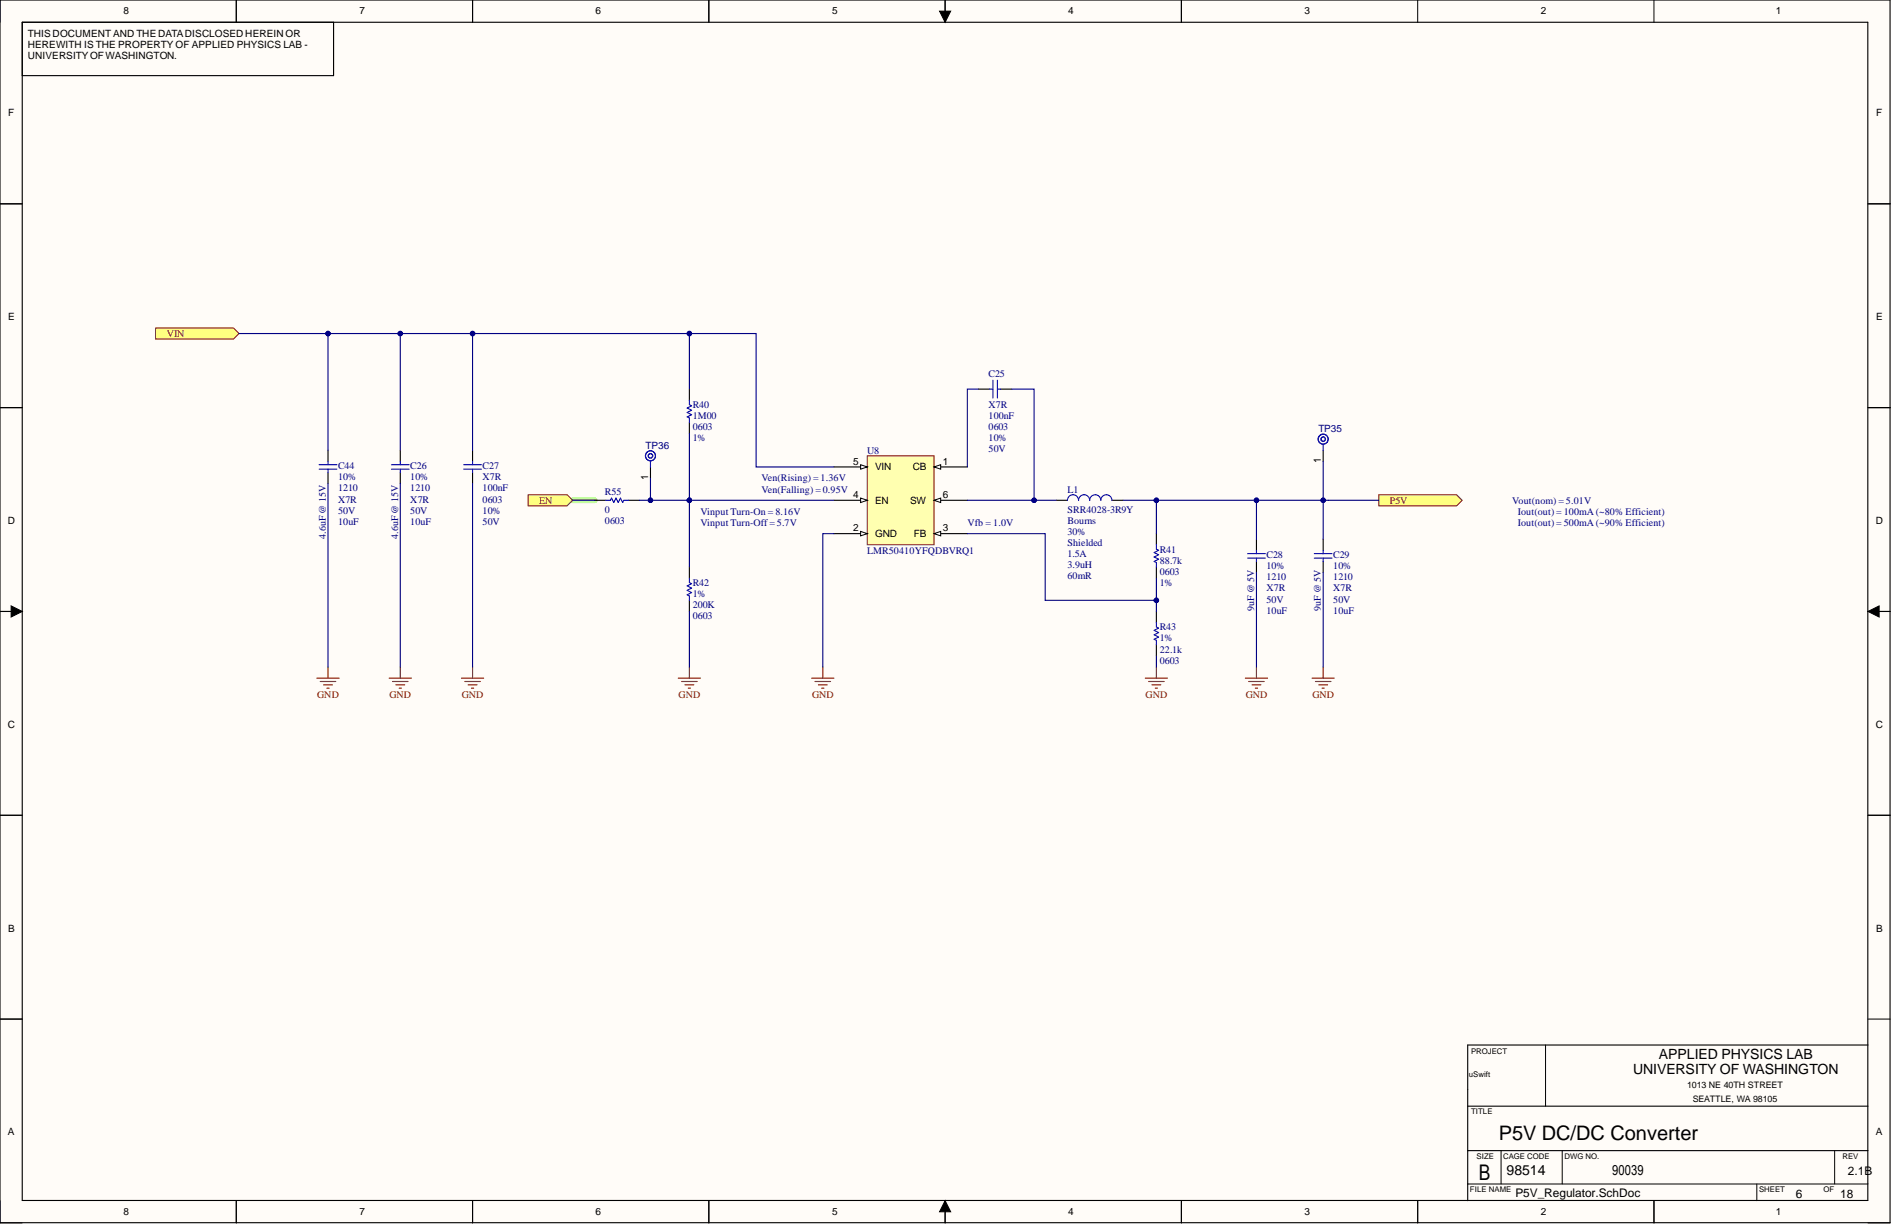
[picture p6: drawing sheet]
<svg xmlns="http://www.w3.org/2000/svg" width="431mm" height="279mm" viewBox="0 0 431 279" stroke-linecap="round" stroke-linejoin="round" font-family="sans-serif">
<g fill="#fffcf8">
<path d="M0 0h430.6v278.5h-430.6z" fill-rule="evenodd"/>
<path d="M5.1 5.1h420.4v268.3h-420.4z" fill-rule="evenodd"/>
</g>
<g fill="none" stroke="#000" stroke-width=".23">
<path d="M0 0v5.1M53.8 0v5.1M107.6 0v5.1M161.5 0v5.1M214 2.5h2.6l-1.3 2.6zM215.3 0v5.1M269.1 0v5.1M322.9 0v5.1M376.8 0v5.1M0 46.4h5.1M425.5 46.4h5.1M0 92.8h5.1"/>
<path d="M425.5 92.8h5.1M0 139.2h5.1M2.5 138l2.6 1.2-2.6 1.3zM425.5 139.2l2.6-1.2v2.5zM425.5 139.2h5.1M0 185.6h5.1M425.5 185.6h5.1M0 232.1h5.1M352.1 238v13.9M425.5 232.1h5.1M0 273.4v5.1h5.1M53.8 273.4v5.1"/>
<path d="M107.6 273.4v5.1M161.5 273.4v5.1M215.3 273.4l1.3 2.5h-2.6zM215.3 273.4v5.1M269.1 273.4v5.1M322.9 273.4v5.1M334.3 269.6h91.2M341.9 262v7.6M355.9 262v7.6M376.8 273.4v5.1M400.2 269.6v3.8M417.9 262v7.6"/>
<path d="M425.5 278.5h5.1"/>
</g>
<path d="M130.4 113.9h5.1" fill="none" stroke="#6eff6e" stroke-width="1.3"/>
<path d="M214 2.5h2.6l-1.3 2.6zM2.5 138l2.6 1.2-2.6 1.3zM425.5 139.2l2.6-1.2v2.5zM215.3 273.4l1.3 2.5h-2.6z" fill="#000"/>
<g fill="none" stroke="#000" stroke-width=".25">
<path d="M0 0h430.5v278.4h-430.5zM5.1 5.1h420.4v268.3h-420.4zM53.8 0v5.1M76 5.1v12.1h-70.9M107.6 0v5.1M161.5 0v5.1M215.3 0v5.1M269.1 0v5.1M0 46.4h5.1M425.5 46.4h5.1M0 92.8h5.1M425.5 92.8h5.1"/>
<path d="M0 139.2h5.1M425.5 139.2h5.1M0 185.6h5.1M425.5 185.6h5.1M0 232.1h5.1M425.5 238h-91.2v35.4M334.3 251.9h91.2M53.8 273.4v5.1M107.6 273.4v5.1M161.5 273.4v5.1M215.3 273.4v5.1M269.1 273.4v5.1"/>
<path d="M322.9 273.4v5.1M334.3 262h91.2M376.8 273.4v5.1"/>
</g>
<path d="M35.5 74.7h17.7l1.3 1.3-1.3 1.2h-17.7z" fill-rule="evenodd" fill="#ffff80"/>
<path d="M35.5 74.7h17.7l1.3 1.3-1.3 1.2h-17.7z" fill="none" stroke="#800000" stroke-width=".23"/>
<path d="M314.1 112.7h17.7l1.3 1.2-1.3 1.3h-17.7z" fill-rule="evenodd" fill="#ffff80"/>
<path d="M314.1 112.7h17.7l1.3 1.2-1.3 1.3h-17.7z" fill="none" stroke="#800000" stroke-width=".23"/>
<path d="M197.6 103.8h15.2v20.2h-15.2z" fill-rule="evenodd" fill="#ffffb0"/>
<path d="M197.6 103.8h15.2v20.2h-15.2z" fill="none" stroke="#800000" stroke-width=".23"/>
<path d="M212.8 106.3h7.6" fill="none" stroke="#000" stroke-width=".25"/>
<path d="M212.8 106.3l1.5-.5v1z" fill="#f8fcff"/>
<path d="M212.8 106.3l1.5-.5v1z" fill="none" stroke="#000" stroke-width=".23"/>
<path d="M190 121.5h7.6" fill="none" stroke="#000" stroke-width=".25"/>
<path d="M196 121l1.6 .5-1.6 .5z" fill="#f8fcff"/>
<path d="M196 121l1.6 .5-1.6 .5z" fill="none" stroke="#000" stroke-width=".23"/>
<path d="M212.8 121.5h7.6" fill="none" stroke="#000" stroke-width=".25"/>
<path d="M212.8 121.5l1.5-.5v1z" fill="#f8fcff"/>
<path d="M212.8 121.5l1.5-.5v1z" fill="none" stroke="#000" stroke-width=".23"/>
<path d="M190 113.9h7.6" fill="none" stroke="#000" stroke-width=".25"/>
<path d="M196 113.4l1.6 .5-1.6 .5z" fill="#f8fcff"/>
<path d="M196 113.4l1.6 .5-1.6 .5z" fill="none" stroke="#000" stroke-width=".23"/>
<path d="M190 106.3h7.6" fill="none" stroke="#000" stroke-width=".25"/>
<path d="M196 105.8l1.6 .5-1.6 .5z" fill="#f8fcff"/>
<path d="M196 105.8l1.6 .5-1.6 .5z" fill="none" stroke="#000" stroke-width=".23"/>
<path d="M212.8 113.9h7.6" fill="none" stroke="#000" stroke-width=".25"/>
<path d="M212.8 113.9l1.5-.5v1z" fill="#f8fcff"/>
<path d="M212.8 113.9l1.5-.5v1z" fill="none" stroke="#000" stroke-width=".23"/>
<g fill="none" stroke="#000" stroke-width=".25">
<path d="M157 88.6v2.5M157 96.2v2.5M222.9 88.6h2.5M228 88.6h2.5M91.2 102.5v2.6M91.2 107.6v2.5M107.6 102.5v2.6M107.6 107.6v2.5M240.6 113.9h2.6M253.3 113.9h2.5M157 129.1v2.5M157 136.7v2.5"/>
<path d="M286.2 122.8v2.5M286.2 127.8v2.6M301.4 122.8v2.5M301.4 127.8v2.6"/>
</g>
<g fill="none" stroke="#00f" stroke-width=".25">
<path d="M157 91.1v1.1l.5 .2-1 .5 1 .5-1 .5 1 .5-1 .5 .5 .3v1M225.4 88.6h.8M226.2 86.6v4M227.2 86.6v4M227.2 88.6h.8M89.2 105.8h4M89.2 106.8h4M91.2 105.1v.7M91.2 106.8v.8M105.6 105.8h4.1M105.6 106.8h4.1M107.6 105.1v.7"/>
<path d="M107.6 106.8v.8M243.2 113.9a1.27 1.27 0 0 1 1.2-1.2 1.27 1.27 0 0 1 1.3 1.2 1.27 1.27 0 0 1 1.3-1.2 1.27 1.27 0 0 1 1.2 1.2 1.27 1.27 0 0 1 1.3-1.2 1.27 1.27 0 0 1 1.3 1.2 1.27 1.27 0 0 1 1.2-1.2 1.27 1.27 0 0 1 1.3 1.2M157 131.6v1.1l.5 .2-1 .5 1 .5-1 .5 1 .5-1 .5 .5 .3v1M284.2 126.1h4M284.2 127.1h4M286.2 125.3v.8M286.2 127.1v.7M299.4 126.1h4M299.4 127.1h4M301.4 125.3v.8M301.4 127.1v.7"/>
</g>
<g fill="none" stroke="#800000" stroke-width=".25">
<path d="M88.7 154.4h5M89.4 155.2h3.6M90.2 155.9h2M90.9 156.7h.5M91.2 151.9v2.5M105.1 154.4h5.1M105.9 155.2h3.5M106.6 155.9h2.1M107.4 156.7h.5M107.6 151.9v2.5M154.5 154.4h5.1M155.3 155.2h3.5"/>
<path d="M156 155.9h2.1M156.8 156.7h.5M157 151.9v2.5M184.9 154.4h5.1M185.7 155.2h3.5M186.4 155.9h2M187.2 156.7h.5M187.4 151.9v2.5M260.9 154.4h5.1M261.6 155.2h3.6M262.4 155.9h2M263.2 156.7h.5"/>
<path d="M263.4 151.9v2.5M283.7 154.4h5M284.4 155.2h3.6M285.2 155.9h2M286 156.7h.5M286.2 151.9v2.5M298.9 154.4h5M299.6 155.2h3.6M300.4 155.9h2M301.2 156.7h.5M301.4 151.9v2.5"/>
</g>
<path d="M120.3 112.7h8.9l1.2 1.2-1.2 1.3h-8.9z" fill-rule="evenodd" fill="#ffff80"/>
<path d="M120.3 112.7h8.9l1.2 1.2-1.2 1.3h-8.9z" fill="none" stroke="#800000" stroke-width=".23"/>
<path d="M74.7 102.5v2.6M74.7 107.6v2.5M135.5 113.9h2.5M143.1 113.9h2.5M148.2 106.3v2.6M263.4 121.5v2.5M263.4 129.1v2.5M263.4 139.2v2.6M263.4 146.8v2.6" fill="none" stroke="#000" stroke-width=".25"/>
<g fill="none" stroke="#00f" stroke-width=".25">
<path d="M72.7 105.8h4M72.7 106.8h4M74.7 105.1v.7M74.7 106.8v.8M138 113.9h1.1l.2-.5 .5 1 .5-1 .5 1 .5-1 .5 1 .3-.5h1M148.2 105.1v1.2M263.4 124v1.1l.5 .2-1 .5 1 .5-1 .5 1 .5-1 .5 .5 .3v1M263.4 141.8v1l.5 .2-1 .5 1 .5-1 .6 1 .5-1 .5 .5 .2v1"/>
<circle cx="148.2" cy="103.8" r=".51"/>
<circle cx="148.2" cy="103.8" r="1.14"/>
</g>
<path d="M72.2 154.4h5.1M72.9 155.2h3.6M73.7 155.9h2M74.5 156.7h.5M74.7 151.9v2.5" fill="none" stroke="#800000" stroke-width=".25"/>
<path d="M107.6 76v26.5M91.2 110.1v41.8M107.6 110.1v41.8M190 121.5h-2.6v30.4" fill="none" stroke="#000080" stroke-width=".25"/>
<circle cx="107.6" cy="76" r=".51" fill="#000080"/>
<circle cx="107.6" cy="76" r=".51" fill="none" stroke="#000080" stroke-width=".23"/>
<path d="M222.9 88.6h-2.5v17.7M286.2 113.9v8.9M286.2 130.4v21.5M301.4 130.4v21.5M263.4 149.4v2.5" fill="none" stroke="#000080" stroke-width=".25"/>
<circle cx="286.2" cy="113.9" r=".51" fill="#000080"/>
<circle cx="286.2" cy="113.9" r=".51" fill="none" stroke="#000080" stroke-width=".23"/>
<path d="M220.4 121.5h17.7v15.2h25.3v-5.1" fill="none" stroke="#000080" stroke-width=".25"/>
<circle cx="263.4" cy="136.7" r=".51" fill="#000080"/>
<circle cx="263.4" cy="136.7" r=".51" fill="none" stroke="#000080" stroke-width=".23"/>
<path d="M263.4 113.9v7.6" fill="none" stroke="#000080" stroke-width=".25"/>
<circle cx="263.4" cy="113.9" r=".51" fill="#000080"/>
<circle cx="263.4" cy="113.9" r=".51" fill="none" stroke="#000080" stroke-width=".23"/>
<path d="M263.4 136.7v2.5" fill="none" stroke="#000080" stroke-width=".25"/>
<circle cx="263.4" cy="136.7" r=".51" fill="#000080"/>
<circle cx="263.4" cy="136.7" r=".51" fill="none" stroke="#000080" stroke-width=".23"/>
<path d="M91.2 76v26.5" fill="none" stroke="#000080" stroke-width=".25"/>
<circle cx="91.2" cy="76" r=".51" fill="#000080"/>
<circle cx="91.2" cy="76" r=".51" fill="none" stroke="#000080" stroke-width=".23"/>
<path d="M255.8 113.9h45.6v8.9" fill="none" stroke="#000080" stroke-width=".25"/>
<circle cx="263.4" cy="113.9" r=".51" fill="#000080"/>
<circle cx="263.4" cy="113.9" r=".51" fill="none" stroke="#000080" stroke-width=".23"/>
<circle cx="286.2" cy="113.9" r=".51" fill="#000080"/>
<circle cx="286.2" cy="113.9" r=".51" fill="none" stroke="#000080" stroke-width=".23"/>
<circle cx="301.4" cy="113.9" r=".51" fill="#000080"/>
<circle cx="301.4" cy="113.9" r=".51" fill="none" stroke="#000080" stroke-width=".23"/>
<path d="M157 76v12.6" fill="none" stroke="#000080" stroke-width=".25"/>
<circle cx="157" cy="76" r=".51" fill="#000080"/>
<circle cx="157" cy="76" r=".51" fill="none" stroke="#000080" stroke-width=".23"/>
<path d="M157 98.7v15.2M157 139.2v12.7" fill="none" stroke="#000080" stroke-width=".25"/>
<circle cx="157" cy="113.9" r=".51" fill="#000080"/>
<circle cx="157" cy="113.9" r=".51" fill="none" stroke="#000080" stroke-width=".23"/>
<path d="M190 113.9h-33v15.2" fill="none" stroke="#000080" stroke-width=".25"/>
<circle cx="157" cy="113.9" r=".51" fill="#000080"/>
<circle cx="157" cy="113.9" r=".51" fill="none" stroke="#000080" stroke-width=".23"/>
<path d="M220.4 113.9h20.2" fill="none" stroke="#000080" stroke-width=".25"/>
<circle cx="235.6" cy="113.9" r=".51" fill="#000080"/>
<circle cx="235.6" cy="113.9" r=".51" fill="none" stroke="#000080" stroke-width=".23"/>
<path d="M230.5 88.6h5.1v25.3" fill="none" stroke="#000080" stroke-width=".25"/>
<circle cx="235.6" cy="113.9" r=".51" fill="#000080"/>
<circle cx="235.6" cy="113.9" r=".51" fill="none" stroke="#000080" stroke-width=".23"/>
<path d="M74.7 76v26.5M74.7 110.1v41.8" fill="none" stroke="#000080" stroke-width=".25"/>
<circle cx="74.7" cy="76" r=".51" fill="#000080"/>
<circle cx="74.7" cy="76" r=".51" fill="none" stroke="#000080" stroke-width=".23"/>
<path d="M54.5 76h117.7v30.3h17.8" fill="none" stroke="#000080" stroke-width=".25"/>
<circle cx="74.7" cy="76" r=".51" fill="#000080"/>
<circle cx="74.7" cy="76" r=".51" fill="none" stroke="#000080" stroke-width=".23"/>
<circle cx="91.2" cy="76" r=".51" fill="#000080"/>
<circle cx="91.2" cy="76" r=".51" fill="none" stroke="#000080" stroke-width=".23"/>
<circle cx="107.6" cy="76" r=".51" fill="#000080"/>
<circle cx="107.6" cy="76" r=".51" fill="none" stroke="#000080" stroke-width=".23"/>
<circle cx="157" cy="76" r=".51" fill="#000080"/>
<circle cx="157" cy="76" r=".51" fill="none" stroke="#000080" stroke-width=".23"/>
<path d="M130.4 113.9h5.1M145.6 113.9h11.4" fill="none" stroke="#000080" stroke-width=".25"/>
<circle cx="148.2" cy="113.9" r=".51" fill="#000080"/>
<circle cx="148.2" cy="113.9" r=".51" fill="none" stroke="#000080" stroke-width=".23"/>
<circle cx="157" cy="113.9" r=".51" fill="#000080"/>
<circle cx="157" cy="113.9" r=".51" fill="none" stroke="#000080" stroke-width=".23"/>
<path d="M148.2 108.9v5" fill="none" stroke="#000080" stroke-width=".25"/>
<circle cx="148.2" cy="113.9" r=".51" fill="#000080"/>
<circle cx="148.2" cy="113.9" r=".51" fill="none" stroke="#000080" stroke-width=".23"/>
<path d="M301.4 102.5v2.6" fill="none" stroke="#000" stroke-width=".25"/>
<g fill="none" stroke="#00f" stroke-width=".25">
<path d="M301.4 101.3v1.2"/>
<circle cx="301.4" cy="100" r="1.14"/>
<circle cx="301.4" cy="100" r=".51"/>
</g>
<path d="M301.4 105.1v8.8h12.7" fill="none" stroke="#000080" stroke-width=".25"/>
<circle cx="301.4" cy="113.9" r=".51" fill="#000080"/>
<circle cx="301.4" cy="113.9" r=".51" fill="none" stroke="#000080" stroke-width=".23"/>
<text font-size="4.9" x="336.9" y="268.6">B</text>
<text font-size="4.6" x="341.4" y="259.6">P5V DC/DC Converter</text>
<g font-size="3.2">
<text x="372" y="244.6">UNIVERSITY OF WASHINGTON</text>
<text x="377.9" y="241.1">APPLIED PHYSICS LAB</text>
<text x="343.2" y="267.7">98514</text>
</g>
<text font-size="3.1" x="367.3" y="267.7">90039</text>
<g font-size="2.7">
<text x="421" y="267.5">2.1B</text>
<text x="345.2" y="272.6">P5V_Regulator.SchDoc</text>
<text x="409.1" y="272.8">6</text>
<text x="419.2" y="272.8">18</text>
</g>
<g font-size="2.3">
<text x="28.1" y="3.3">8</text>
<text x="81.9" y="3.3">7</text>
<text x="135.7" y="3.3">6</text>
<text x="189.5" y="3.3">5</text>
<text x="243.3" y="3.3">4</text>
<text x="297.2" y="3.3">3</text>
<text x="351" y="3.3">2</text>
<text x="404.5" y="3.3">1</text>
<text x="6.3" y="8.4">THIS DOCUMENTAND THE DATADISCLOSED HEREIN OR</text>
<text x="6.3" y="10.9">HEREWITH IS THE PROPERTY OF APPLIED PHYSICS LAB -</text>
<text x="6.3" y="13.4">UNIVERSITYOFWASHINGTON.</text>
<text x="1.9" y="26.5">F</text>
<text x="427.4" y="26.5">F</text>
<text x="1.9" y="72.9">E</text>
<text x="427.4" y="72.9">E</text>
<text x="194.4" y="105.8">5</text>
<text x="199.3" y="107.1">VIN</text>
<text x="207.9" y="107.1">CB</text>
<text x="214.8" y="105.8">1</text>
<text x="300.9" y="105.4" transform="rotate(-90 300.9 105.4)">1</text>
<text x="147.7" y="109.2" transform="rotate(-90 147.7 109.2)">1</text>
<text x="194.4" y="113.4">4</text>
<text x="214.8" y="113.4">6</text>
<text x="1.8" y="119.3">D</text>
<text x="199.3" y="114.7">EN</text>
<text x="207.4" y="114.7">SW</text>
<text x="427.3" y="119.3">D</text>
<text x="194.4" y="121">2</text>
<text x="199.3" y="122.3">GND</text>
<text x="208.2" y="122.3">FB</text>
<text x="214.8" y="121">3</text>
<text x="1.8" y="165.7">C</text>
<text x="427.3" y="165.7">C</text>
<text x="1.9" y="212.1">B</text>
<text x="427.4" y="212.1">B</text>
<text x="1.8" y="258.6">A</text>
<text x="427.3" y="258.6">A</text>
<text x="28.1" y="276.7">8</text>
<text x="81.9" y="276.7">7</text>
<text x="135.7" y="276.7">6</text>
<text x="189.5" y="276.7">5</text>
<text x="243.3" y="276.7">4</text>
<text x="297.2" y="276.7">3</text>
<text x="351" y="276.7">2</text>
<text x="404.5" y="276.7">1</text>
</g>
<g font-size="2.3" fill="#800000">
<text x="38" y="76.7">VIN</text>
<text x="122.8" y="114.7">EN</text>
<text x="316.6" y="114.7">P5V</text>
<text x="72.3" y="159">GND</text>
<text x="88.7" y="159">GND</text>
<text x="105.2" y="159">GND</text>
<text x="154.6" y="159">GND</text>
<text x="185" y="159">GND</text>
<text x="261" y="159">GND</text>
<text x="283.8" y="159">GND</text>
<text x="299" y="159">GND</text>
</g>
<g font-size="2.3" fill="#000080">
<text x="225.2" y="85.8">C25</text>
<text x="157.8" y="95.4">1M00</text>
<text x="157.8" y="92.9">R40</text>
<text x="225.2" y="92.9">X7R</text>
<text x="225.2" y="95.4">100nF</text>
<text x="157.8" y="98">0603</text>
<text x="157.8" y="100.5">1%</text>
<text x="225.2" y="98">0603</text>
<text x="225.2" y="100.5">10%</text>
<text x="300.3" y="98.4">TP35</text>
<text x="77" y="106.8">C44</text>
<text x="93.5" y="106.8">C26</text>
<text x="109.9" y="106.8">C27</text>
<text x="147.1" y="102.2">TP36</text>
<text x="197.6" y="103.3">U8</text>
<text x="225.2" y="103">50V</text>
<text x="77" y="109.4">10%</text>
<text x="77" y="111.9">1210</text>
<text x="93.5" y="109.4">10%</text>
<text x="93.5" y="111.9">1210</text>
<text x="109.9" y="109.4">X7R</text>
<text x="109.9" y="111.9">100nF</text>
<text x="137.8" y="112.7">R55</text>
<text x="173.5" y="109.6">Ven(Rising) = 1.36V</text>
<text x="173.5" y="112.1">Ven(Falling) = 0.95V</text>
<text x="243.2" y="112.1">L1</text>
<text x="77" y="114.4">X7R</text>
<text x="77" y="117">50V</text>
<text x="77" y="119.5">10uF</text>
<text x="93.5" y="114.4">X7R</text>
<text x="93.5" y="117">50V</text>
<text x="93.5" y="119.5">10uF</text>
<text x="109.9" y="114.4">0603</text>
<text x="109.9" y="117">10%</text>
<text x="109.9" y="119.5">50V</text>
<text x="137.8" y="116.7">0</text>
<text x="137.8" y="119.2">0603</text>
<text x="159.6" y="117.2">Vinput Turn-On = 8.16V</text>
<text x="159.6" y="119.7">Vinput Turn-Off= 5.7V</text>
<text x="220.4" y="119.7">Vfb = 1.0V</text>
<text x="243.2" y="119.2">Bourns</text>
<text x="243.2" y="116.7">SRR4028-3R9Y</text>
<text x="344.5" y="114.7">Vout(nom) = 5.01V</text>
<text x="345.7" y="117.2">Iout(out) = 100mA (~80% Efficient)</text>
<text x="345.7" y="119.7">Iout(out) = 500mA (~90% Efficient)</text>
<text x="74.2" y="122.8" transform="rotate(-90 74.2 122.8)">4.6uF @ 15V</text>
<text x="90.7" y="122.8" transform="rotate(-90 90.7 122.8)">4.6uF @ 15V</text>
<text x="243.2" y="121.8">30%</text>
<text x="243.2" y="124.3">Shielded</text>
<text x="264.2" y="125.8">R41</text>
<text x="197.6" y="126.1">LMR50410YFQDBVRQ1</text>
<text x="243.2" y="126.8">1.5A</text>
<text x="243.2" y="129.4">3.9uH</text>
<text x="243.2" y="131.9">60mR</text>
<text x="264.2" y="128.4">88.7k</text>
<text x="264.2" y="130.9">0603</text>
<text x="288.5" y="129.6">10%</text>
<text x="288.5" y="127.1">C28</text>
<text x="303.7" y="129.6">10%</text>
<text x="303.7" y="127.1">C29</text>
<text x="157.8" y="135.9">1%</text>
<text x="157.8" y="133.4">R42</text>
<text x="264.2" y="133.4">1%</text>
<text x="288.5" y="132.1">1210</text>
<text x="288.5" y="134.7">X7R</text>
<text x="288.5" y="137.2">50V</text>
<text x="303.7" y="132.1">1210</text>
<text x="303.7" y="134.7">X7R</text>
<text x="303.7" y="137.2">50V</text>
<text x="157.8" y="138.5">200K</text>
<text x="157.8" y="141">0603</text>
<text x="264.2" y="143.5">R43</text>
<text x="285.7" y="139.2" transform="rotate(-90 285.7 139.2)">9uF @ 5V</text>
<text x="288.5" y="139.7">10uF</text>
<text x="300.9" y="139.2" transform="rotate(-90 300.9 139.2)">9uF @ 5V</text>
<text x="303.7" y="139.7">10uF</text>
<text x="264.2" y="146.1">1%</text>
<text x="264.2" y="148.6">22.1k</text>
<text x="264.2" y="151.1">0603</text>
</g>
<g font-size="2">
<text x="384.3" y="247.8">1013 NE 40TH STREET</text>
<text x="385.6" y="251">SEATTLE, WA 98105</text>
</g>
<g font-size="1.8">
<text x="334.6" y="245.1">uSwift</text>
<text x="335.1" y="240.1">PROJECT</text>
<text x="335.1" y="253.7">TITLE</text>
<text x="336.4" y="263.9">SIZE</text>
<text x="342.4" y="263.9">CAGE CODE</text>
<text x="356.4" y="263.9">DWG NO.</text>
<text x="419.7" y="263.9">REV</text>
<text x="334.8" y="271.5">FILE NAME</text>
<text x="400.7" y="271.5">SHEET</text>
<text x="415.4" y="271.5">OF</text>
</g>
</svg>
